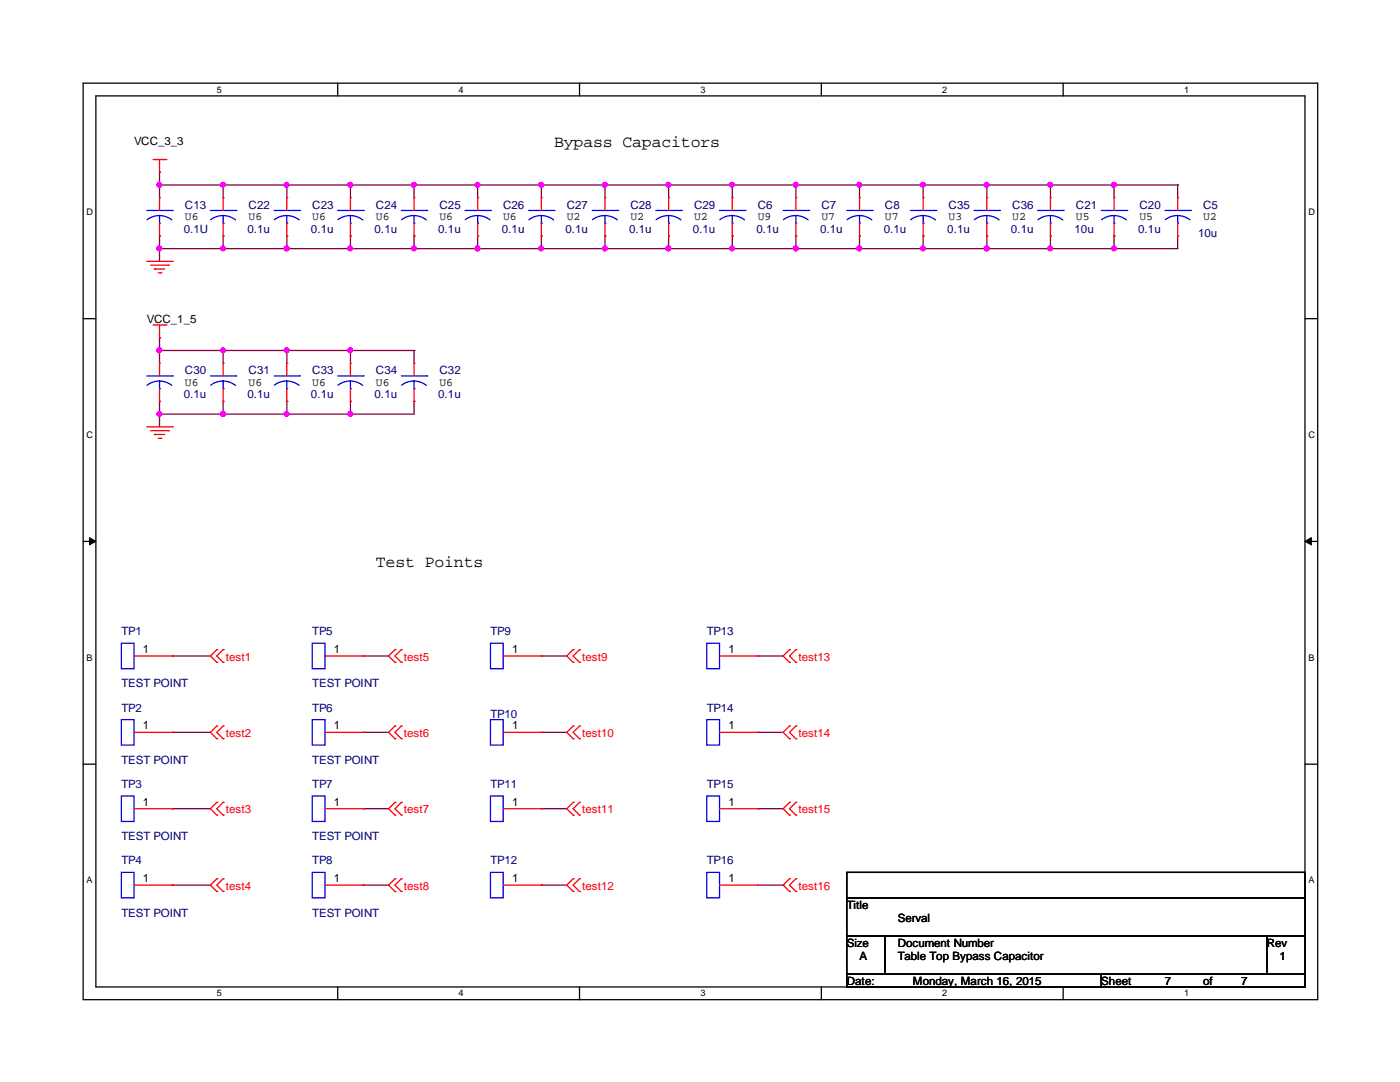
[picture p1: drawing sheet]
<svg xmlns="http://www.w3.org/2000/svg" width="279mm" height="216mm" viewBox="0 0 279 216" stroke-linecap="round" stroke-linejoin="round" font-family="sans-serif">
<path d="M16.6 16.6h246.4v182.9h-246.4zM19.1 19.1h241.3v177.8h-241.3z" fill="none" stroke="#000" stroke-width=".25"/>
<g fill="#fff">
<path d="M43.3 16.8h.9v2h-.9z"/>
<path d="M43.3 197.2h.9v1.9h-.9z"/>
</g>
<path d="M67.4 16.6v2.5M67.4 196.9v2.6" fill="none" stroke="#000" stroke-width=".25"/>
<g fill="#fff">
<path d="M91.5 16.8h1v2h-1z"/>
<path d="M91.5 197.2h1v1.9h-1z"/>
</g>
<path d="M115.7 16.6v2.5M115.7 196.9v2.6" fill="none" stroke="#000" stroke-width=".25"/>
<g fill="#fff">
<path d="M139.8 16.8h.9v2h-.9z"/>
<path d="M139.8 197.2h.9v1.9h-.9z"/>
</g>
<path d="M163.9 16.6v2.5M163.9 196.9v2.6" fill="none" stroke="#000" stroke-width=".25"/>
<g fill="#fff">
<path d="M188 16.8h1v2h-1z"/>
<path d="M188 197.2h1v1.9h-1z"/>
</g>
<path d="M212.2 16.6v2.5M212.2 196.9v2.6" fill="none" stroke="#000" stroke-width=".25"/>
<g fill="#fff">
<path d="M236.3 16.8h.9v2h-.9z"/>
<path d="M236.3 197.2h.9v1.9h-.9z"/>
<path d="M17.3 41.3h1.2v2h-1.2z"/>
<path d="M261.1 41.3h1.2v2h-1.2z"/>
<path d="M17.3 85.8h1.2v1.9h-1.2z"/>
<path d="M261.1 85.8h1.2v1.9h-1.2z"/>
</g>
<path d="M16.6 63.6h2.5M260.4 63.6h2.6" fill="none" stroke="#000" stroke-width=".25"/>
<g fill="#fff">
<path d="M17.3 130.2h1.1v2h-1.1z"/>
<path d="M261.1 130.2h1.1v2h-1.1z"/>
</g>
<path d="M16.6 108h2.5M260.4 108h2.6" fill="none" stroke="#000" stroke-width=".25"/>
<path d="M17.9 107.3l1.2 .7-1.2 .7zM260.4 108l1.3-.7v1.4z" fill="#000" stroke="#000" stroke-width=".2"/>
<g fill="#fff">
<path d="M17.3 174.7h1v1.9h-1z"/>
<path d="M261.1 174.7h1v1.9h-1z"/>
</g>
<path d="M16.6 152.5h2.5M260.4 152.5h2.6M169 174.1h91.4v5.1h-91.4zM169 179.2h91.4v7.6h-91.4zM169 186.8h7.6v7.6h-7.6zM169 194.4h50.8v2.5h-50.8zM176.6 186.8h76.2v7.6h-76.2zM219.8 194.4h40.6v2.5h-40.6zM252.8 186.8h7.6v7.6h-7.6z" fill="none" stroke="#000" stroke-width=".25"/>
<g fill="none" stroke="#800040" stroke-width=".25">
<path d="M31.8 34.4h.1M31.8 36.9h.1M31.8 36.9h203.2M31.8 34.4v5.1M44.5 36.9h.1M44.5 36.9v2.6M57.2 36.9h.1M57.2 36.9v2.6M69.9 36.9h.1M69.9 36.9v2.6M82.6 36.9h.1M82.6 36.9v2.6"/>
<path d="M95.3 36.9h.1M95.3 36.9v2.6M108 36.9h.1M108 36.9v2.6M120.7 36.9h.1M120.7 36.9v2.6M133.4 36.9h.1M133.4 36.9v2.6M146.1 36.9h.1M146.1 36.9v2.6M158.8 36.9h.1M158.8 36.9v2.6"/>
<path d="M171.5 36.9h.1M171.5 36.9v2.6M184.2 36.9h.1M184.2 36.9v2.6M196.9 36.9h.1M196.9 36.9v2.6M209.6 36.9h.1M209.6 36.9v2.6M222.3 36.9h.1M222.3 36.9v2.6M235 36.9h.1M235 36.9v2.6"/>
<path d="M31.8 49.6h.1M31.8 47.1h.1M31.8 47.1v5.1M44.5 49.6h.1M44.5 47.1h.1M44.5 47.1v2.5M57.2 49.6h.1M57.2 47.1h.1M57.2 47.1v2.5M69.9 49.6h.1M69.9 47.1h.1M69.9 47.1v2.5"/>
<path d="M82.6 49.6h.1M82.6 47.1h.1M82.6 47.1v2.5M95.3 49.6h.1M95.3 47.1h.1M95.3 47.1v2.5M108 49.6h.1M108 47.1h.1M108 47.1v2.5M120.7 49.6h.1M120.7 47.1h.1M120.7 47.1v2.5"/>
<path d="M133.4 49.6h.1M133.4 47.1h.1M133.4 47.1v2.5M146.1 49.6h.1M146.1 47.1h.1M146.1 47.1v2.5M158.8 49.6h.1M158.8 47.1h.1M158.8 47.1v2.5M171.5 49.6h.1M171.5 47.1h.1M171.5 47.1v2.5"/>
<path d="M184.2 47.1h.1M184.2 49.6h.1M184.2 47.1v2.5M196.9 47.1h.1M196.9 47.1v2.5M209.6 49.6h.1M209.6 47.1h.1M209.6 47.1v2.5M222.3 47.1h.1M222.3 49.6h.1M222.3 47.1v2.5M235 47.1h.1"/>
<path d="M235 47.1v2.5h-203.2M31.8 69.9h.1M31.8 67.4h.1M31.8 67.4v5.1M31.8 69.9h50.8M44.5 69.9h.1M44.5 69.9v2.6M57.2 69.9h.1M57.2 69.9v2.6M69.9 69.9h.1M69.9 69.9v2.6M82.6 69.9h.1"/>
<path d="M82.6 69.9v2.6M31.8 82.6h.1M31.8 80.1h.1M31.8 80.1v5.1M44.5 82.6h.1M44.5 80.1h.1M44.5 80.1v2.5M57.2 82.6h.1M57.2 80.1h.1M57.2 80.1v2.5M69.9 82.6h.1M69.9 80.1h.1"/>
<path d="M69.9 80.1v2.5M82.6 80.1h.1M82.6 80.1v2.5h-50.8M34.4 130.9h.1M34.4 130.9h7.6M72.5 130.9h.1M72.5 130.9h5.1M108 130.9h.1M108 130.9h5.1M151.2 130.9h.1M151.2 130.9h5.1M34.4 146.1h.1"/>
<path d="M34.4 146.1h7.6M72.5 146.1h.1M72.5 146.1h5.1M108 146.1h.1M108 146.1h5.1M151.2 146.1h.1M151.2 146.1h5.1M34.4 176.6h.1M34.4 161.4h.1M34.4 161.4h7.6M34.4 176.6h7.6M72.5 161.4h.1"/>
<path d="M72.5 176.6h.1M72.5 161.4h5.1M72.5 176.6h5.1M108 161.4h.1M108 176.6h.1M108 161.4h5.1M108 176.6h5.1M151.2 161.4h.1M151.2 161.4h5.1M151.2 176.6h5.1M156.3 176.6h.1"/>
</g>
<g fill="#f0f" stroke="#f0f" stroke-width=".25">
<circle cx="184.2" cy="49.6" r=".47"/>
<circle cx="171.5" cy="49.6" r=".47"/>
<circle cx="31.8" cy="36.9" r=".47"/>
<circle cx="146.1" cy="36.9" r=".47"/>
<circle cx="133.4" cy="36.9" r=".47"/>
<circle cx="82.6" cy="36.9" r=".47"/>
<circle cx="69.9" cy="36.9" r=".47"/>
<circle cx="57.2" cy="36.9" r=".47"/>
<circle cx="44.5" cy="36.9" r=".47"/>
<circle cx="120.7" cy="36.9" r=".47"/>
<circle cx="108" cy="36.9" r=".47"/>
<circle cx="158.8" cy="36.9" r=".47"/>
<circle cx="95.3" cy="36.9" r=".47"/>
<circle cx="158.8" cy="49.6" r=".47"/>
<circle cx="31.8" cy="49.6" r=".47"/>
<circle cx="146.1" cy="49.6" r=".47"/>
<circle cx="133.4" cy="49.6" r=".47"/>
<circle cx="57.2" cy="49.6" r=".47"/>
<circle cx="44.5" cy="49.6" r=".47"/>
<circle cx="95.3" cy="49.6" r=".47"/>
<circle cx="120.7" cy="49.6" r=".47"/>
<circle cx="108" cy="49.6" r=".47"/>
<circle cx="82.6" cy="49.6" r=".47"/>
<circle cx="69.9" cy="49.6" r=".47"/>
<circle cx="209.6" cy="36.9" r=".47"/>
<circle cx="196.9" cy="36.9" r=".47"/>
<circle cx="196.9" cy="49.6" r=".47"/>
<circle cx="209.6" cy="49.6" r=".47"/>
<circle cx="222.3" cy="36.9" r=".47"/>
<circle cx="222.3" cy="49.6" r=".47"/>
<circle cx="184.2" cy="36.9" r=".47"/>
<circle cx="171.5" cy="36.9" r=".47"/>
<circle cx="57.2" cy="69.9" r=".47"/>
<circle cx="44.5" cy="69.9" r=".47"/>
<circle cx="69.9" cy="69.9" r=".47"/>
<circle cx="69.9" cy="82.6" r=".47"/>
<circle cx="57.2" cy="82.6" r=".47"/>
<circle cx="44.5" cy="82.6" r=".47"/>
<circle cx="31.8" cy="82.6" r=".47"/>
<circle cx="31.8" cy="69.9" r=".47"/>
</g>
<g fill="none" stroke="#f00" stroke-width=".25">
<path d="M30.6 31.8h2.5M31.8 34.4h.1M31.8 39.5h.1M31.8 31.8v2.6M31.8 39.5v2.5M33.1 31.8h.1M44.5 39.5h.1M44.5 39.5v2.5M57.2 39.5h.1M57.2 39.5v2.5M69.9 39.5h.1M69.9 39.5v2.5"/>
<path d="M82.6 39.5h.1M82.6 39.5v2.5M95.3 39.5h.1M95.3 39.5v2.5M108 39.5h.1M108 39.5v2.5M120.7 39.5h.1M120.7 39.5v2.5M133.4 39.5h.1M133.4 39.5v2.5M146.1 39.5h.1M146.1 39.5v2.5"/>
<path d="M158.8 39.5h.1M158.8 39.5v2.5M171.5 39.5h.1M171.5 39.5v2.5M184.2 39.5h.1M184.2 39.5v2.5M196.9 39.5h.1M196.9 39.5v2.5M209.6 39.5h.1M209.6 39.5v2.5M222.3 39.5h.1M222.3 39.5v2.5"/>
<path d="M235 39.5h.1M235 39.5v2.5M29.3 52.2h5.1M30.1 52.9h3.5M30.8 53.7h.1M30.8 53.7h2.1M31.6 54.4h.5M31.8 47.1h.1M31.8 44.5v2.6M32.1 54.4h.1M33.6 52.9h.1M34.4 52.2h.1"/>
<path d="M44.5 47.1h.1M44.5 44.5v2.6M57.2 47.1h.1M57.2 44.5v2.6M69.9 47.1h.1M69.9 44.5v2.6M82.6 47.1h.1M82.6 44.5v2.6M95.3 47.1h.1M95.3 44.5v2.6M108 47.1h.1M108 44.5v2.6"/>
<path d="M120.7 47.1h.1M120.7 44.5v2.6M133.4 47.1h.1M133.4 44.5v2.6M146.1 47.1h.1M146.1 44.5v2.6M158.8 47.1h.1M158.8 44.5v2.6M171.5 47.1h.1M171.5 44.5v2.6M184.2 47.1h.1M184.2 44.5v2.6"/>
<path d="M196.9 47.1h.1M196.9 44.5v2.6M209.6 47.1h.1M209.6 44.5v2.6M222.3 47.1h.1M222.3 44.5v2.6M235 47.1h.1M235 44.5v2.6M30.6 64.9h2.5M31.8 67.4h.1M31.8 72.5h.1M31.8 64.9v2.5"/>
<path d="M31.8 72.5v2.5M31.8 77.6v2.5M33.1 64.9h.1M44.5 72.5h.1M44.5 72.5v2.5M44.5 77.6v2.5M57.2 72.5h.1M57.2 72.5v2.5M57.2 77.6v2.5M69.9 72.5h.1M69.9 72.5v2.5M69.9 77.6v2.5"/>
<path d="M82.6 72.5h.1M82.6 72.5v2.5M82.6 77.6v2.5M29.3 85.2h5.1M30.1 85.9h3.5M30.8 86.7h.1M30.8 86.7h2.1M31.6 87.5h.5M31.8 80.1h.1M32.1 87.5h.1M33.6 85.9h.1M34.4 85.2h.1"/>
<path d="M44.5 80.1h.1M57.2 80.1h.1M69.9 80.1h.1M82.6 80.1h.1M26.8 130.9h7.6M34.4 130.9h.1M43.3 129.6h.1M43.3 132.2h.1M43.3 129.6l-1.3 1.3 1.3 1.3M44.5 132.2h.1M44.5 129.6h.1M44.5 129.6l-1.2 1.3 1.2 1.3"/>
<path d="M64.9 130.9h7.6M72.5 130.9h.1M78.8 129.6h.1M78.8 132.2h.1M78.8 129.6l-1.2 1.3 1.2 1.3M80.1 132.2h.1M80.1 129.6h.1M80.1 129.6l-1.3 1.3 1.3 1.3M100.4 130.9h7.6M108 130.9h.1M114.4 129.6h.1M114.4 132.2h.1"/>
<path d="M114.4 129.6l-1.3 1.3 1.3 1.3M115.7 132.2h.1M115.7 129.6h.1M115.7 129.6l-1.3 1.3 1.3 1.3M143.6 130.9h7.6M151.2 130.9h.1M157.6 129.6h.1M157.6 132.2h.1M157.6 129.6l-1.3 1.3 1.3 1.3M158.8 132.2h.1M158.8 129.6h.1M158.8 129.6l-1.2 1.3 1.2 1.3"/>
<path d="M26.8 146.1h7.6M34.4 146.1h.1M43.3 144.9h.1M43.3 147.4h.1M43.3 144.9l-1.3 1.2 1.3 1.3M44.5 147.4h.1M44.5 144.9h.1M44.5 144.9l-1.2 1.2 1.2 1.3M64.9 146.1h7.6M72.5 146.1h.1M78.8 144.9h.1M78.8 147.4h.1"/>
<path d="M78.8 144.9l-1.2 1.2 1.2 1.3M80.1 147.4h.1M80.1 144.9h.1M80.1 144.9l-1.3 1.2 1.3 1.3M100.4 146.1h7.6M108 146.1h.1M114.4 144.9h.1M114.4 147.4h.1M114.4 144.9l-1.3 1.2 1.3 1.3M115.7 147.4h.1M115.7 144.9h.1M115.7 144.9l-1.3 1.2 1.3 1.3"/>
<path d="M143.6 146.1h7.6M151.2 146.1h.1M157.6 144.9h.1M157.6 147.4h.1M157.6 144.9l-1.3 1.2 1.3 1.3M158.8 147.4h.1M158.8 144.9h.1M158.8 144.9l-1.2 1.2 1.2 1.3M26.8 161.4h7.6M26.8 176.6h7.6M34.4 161.4h.1M34.4 176.6h.1"/>
<path d="M43.3 160.1h.1M43.3 162.6h.1M43.3 175.3h.1M43.3 177.9h.1M43.3 160.1l-1.3 1.3 1.3 1.2M43.3 175.3l-1.3 1.3 1.3 1.3M44.5 162.6h.1M44.5 160.1h.1M44.5 177.9h.1M44.5 175.3h.1M44.5 160.1l-1.2 1.3 1.2 1.2M44.5 175.3l-1.2 1.3 1.2 1.3"/>
<path d="M64.9 161.4h7.6M64.9 176.6h7.6M72.5 161.4h.1M72.5 176.6h.1M78.8 160.1h.1M78.8 162.6h.1M78.8 175.3h.1M78.8 177.9h.1M78.8 160.1l-1.2 1.3 1.2 1.2M78.8 175.3l-1.2 1.3 1.2 1.3M80.1 162.6h.1M80.1 160.1h.1"/>
<path d="M80.1 177.9h.1M80.1 175.3h.1M80.1 160.1l-1.3 1.3 1.3 1.2M80.1 175.3l-1.3 1.3 1.3 1.3M100.4 161.4h7.6M100.4 176.6h7.6M108 176.6h.1M108 161.4h.1M114.4 160.1h.1M114.4 162.6h.1M114.4 175.3h.1M114.4 177.9h.1"/>
<path d="M114.4 160.1l-1.3 1.3 1.3 1.2M114.4 175.3l-1.3 1.3 1.3 1.3M115.7 162.6h.1M115.7 160.1h.1M115.7 177.9h.1M115.7 175.3h.1M115.7 160.1l-1.3 1.3 1.3 1.2M115.7 175.3l-1.3 1.3 1.3 1.3M143.6 161.4h7.6M143.6 176.6h7.6M151.2 161.4h.1M151.2 176.6h.1"/>
<path d="M157.6 160.1h.1M157.6 162.6h.1M157.6 175.3h.1M157.6 177.9h.1M157.6 160.1l-1.3 1.3 1.3 1.2M157.6 175.3l-1.3 1.3 1.3 1.3M158.8 162.6h.1M158.8 160.1h.1M158.8 177.9h.1M158.8 175.3h.1M158.8 160.1l-1.2 1.3 1.2 1.2M158.8 175.3l-1.2 1.3 1.2 1.3"/>
</g>
<g fill="none" stroke="#00f" stroke-width=".25">
<path d="M29.3 42h5.1M31.8 44.5h.1M31.8 43l1.1 .2 1.4 .7M31.8 43l-1 .1-1.5 .7M31.8 43v1.5M34.4 42h.1M42 42h5.1M44.5 44.5h.1M44.5 43l1.1 .2 1.4 .7M44.5 43l-1 .1-1.5 .7M44.5 43v1.5M47.1 42h.1"/>
<path d="M54.7 42h5.1M57.2 44.5h.1M57.2 43l1.1 .2 1.4 .7M57.2 43l-1 .1-1.5 .7M57.2 43v1.5M59.8 42h.1M67.4 42h5.1M69.9 44.5h.1M69.9 43l1.1 .2 1.4 .7M69.9 43l-1 .1-1.5 .7M69.9 43v1.5M72.5 42h.1"/>
<path d="M80.1 42h5.1M82.6 44.5h.1M82.6 43l1.1 .2 1.4 .7M82.6 43l-1 .1-1.5 .7M82.6 43v1.5M85.2 42h.1M92.8 42h5.1M95.3 44.5h.1M95.3 43l1.1 .2 1.4 .7M95.3 43l-1 .1-1.5 .7M95.3 43v1.5M97.9 42h.1"/>
<path d="M105.5 42h5.1M108 44.5h.1M108 43l1.1 .2 1.4 .7M108 43l-1 .1-1.5 .7M108 43v1.5M110.6 42h.1M118.2 42h5.1M120.7 44.5h.1M120.7 43l1.1 .2 1.4 .7M120.7 43l-1 .1-1.5 .7M120.7 43v1.5M123.3 42h.1"/>
<path d="M130.9 42h5.1M133.4 44.5h.1M133.4 43l1.1 .2 1.4 .7M133.4 43l-1 .1-1.5 .7M133.4 43v1.5M136 42h.1M143.6 42h5.1M146.1 44.5h.1M146.1 43l1.1 .2 1.4 .7M146.1 43l-1 .1-1.5 .7M146.1 43v1.5M148.7 42h.1"/>
<path d="M156.3 42h5.1M158.8 44.5h.1M158.8 43l1.1 .2 1.4 .7M158.8 43l-1 .1-1.5 .7M158.8 43v1.5M161.4 42h.1M169 42h5.1M171.5 44.5h.1M171.5 43l1.1 .2 1.4 .7M171.5 43l-1 .1-1.5 .7M171.5 43v1.5M174.1 42h.1"/>
<path d="M181.7 42h5.1M184.2 44.5h.1M184.2 43l1.1 .2 1.4 .7M184.2 43l-1 .1-1.5 .7M184.2 43v1.5M186.8 42h.1M194.4 42h5.1M196.9 44.5h.1M196.9 43l1.1 .2 1.4 .7M196.9 43l-1 .1-1.5 .7M196.9 43v1.5M199.5 42h.1"/>
<path d="M207.1 42h5.1M209.6 44.5h.1M209.6 43l1.1 .2 1.4 .7M209.6 43l-1 .1-1.5 .7M209.6 43v1.5M212.2 42h.1M219.8 42h5.1M222.3 44.5h.1M222.3 43l1.1 .2 1.4 .7M222.3 43l-1 .1-1.5 .7M222.3 43v1.5M224.9 42h.1"/>
<path d="M232.5 42h5.1M235 44.5h.1M235 43l1.1 .2 1.4 .7M235 43l-1 .1-1.5 .7M235 43v1.5M237.6 42h.1M29.3 75h5.1M31.8 77.6h.1M31.8 76l1.1 .2 1.4 .7M31.8 76l-1 .2-1.5 .7M31.8 76v1.6M34.4 75h.1"/>
<path d="M42 75h5.1M44.5 77.6h.1M44.5 76l1.1 .2 1.4 .7M44.5 76l-1 .2-1.5 .7M44.5 76v1.6M47.1 75h.1M54.7 75h5.1M57.2 77.6h.1M57.2 76l1.1 .2 1.4 .7M57.2 76l-1 .2-1.5 .7M57.2 76v1.6M59.8 75h.1"/>
<path d="M67.4 75h5.1M69.9 77.6h.1M69.9 76l1.1 .2 1.4 .7M69.9 76l-1 .2-1.5 .7M69.9 76v1.6M72.5 75h.1M80.1 75h5.1M82.6 77.6h.1M82.6 76l1.1 .2 1.4 .7M82.6 76l-1 .2-1.5 .7M82.6 76v1.6M85.2 75h.1"/>
<path d="M24.2 128.4h2.6v5h-2.6zM62.3 128.4h2.6v5h-2.6zM97.9 128.4h2.5v5h-2.5zM141.1 128.4h2.5v5h-2.5zM24.2 158.8h2.6v5.1h-2.6zM24.2 143.6h2.6v5.1h-2.6zM62.3 143.6h2.6v5.1h-2.6zM62.3 158.8h2.6v5.1h-2.6zM97.9 143.6h2.5v5.1h-2.5zM97.9 158.8h2.5v5.1h-2.5zM141.1 158.8h2.5v5.1h-2.5zM141.1 143.6h2.5v5.1h-2.5z"/>
<path d="M24.2 174.1h2.6v5.1h-2.6zM62.3 174.1h2.6v5.1h-2.6zM97.9 174.1h2.5v5.1h-2.5zM141.1 174.1h2.5v5.1h-2.5z"/>
</g>
<g font-size="3.3">
<text x="110.6" y="29.4">Bypass Capacitors</text>
<text x="75" y="113.2">Test Points</text>
</g>
<g font-size="2.3">
<text x="26.8" y="29">VCC_3_3</text>
<text x="36.9" y="43.9">U6</text>
<text x="49.6" y="43.9">U6</text>
<text x="62.3" y="43.9">U6</text>
<text x="75" y="43.9">U6</text>
<text x="87.7" y="43.9">U6</text>
<text x="100.4" y="43.9">U6</text>
<text x="113.1" y="43.9">U2</text>
<text x="125.8" y="43.9">U2</text>
<text x="138.5" y="43.9">U2</text>
<text x="151.2" y="43.9">U9</text>
<text x="163.9" y="43.9">U7</text>
<text x="176.6" y="43.9">U7</text>
<text x="189.3" y="43.9">U3</text>
<text x="202" y="43.9">U2</text>
<text x="214.7" y="43.9">U5</text>
<text x="227.4" y="43.9">U5</text>
<text x="240.1" y="43.9">U2</text>
<text x="29.3" y="64.5">VCC_1_5</text>
<text x="36.9" y="77">U6</text>
<text x="49.6" y="77">U6</text>
<text x="62.3" y="77">U6</text>
<text x="75" y="77">U6</text>
<text x="87.7" y="77">U6</text>
<text x="28.5" y="130.3">1</text>
<text x="66.6" y="130.3">1</text>
<text x="102.2" y="130.3">1</text>
<text x="145.4" y="130.3">1</text>
<text x="28.5" y="145.5">1</text>
<text x="66.6" y="145.5">1</text>
<text x="102.2" y="145.5">1</text>
<text x="145.4" y="145.5">1</text>
<text x="28.5" y="160.8">1</text>
<text x="66.6" y="160.8">1</text>
<text x="102.2" y="160.8">1</text>
<text x="145.4" y="160.8">1</text>
<text x="28.5" y="176">1</text>
<text x="66.6" y="176">1</text>
<text x="102.2" y="176">1</text>
<text x="145.4" y="176">1</text>
<text x="169" y="181.4">Title</text>
<text x="179.2" y="183.9">Serval</text>
<text x="169" y="189">Size</text>
<text x="171.5" y="191.5">A</text>
<text x="179.2" y="189">Document Number</text>
<text x="179.2" y="191.5">Table Top Bypass Capacitor</text>
<text x="252.8" y="189">Rev</text>
<text x="255.4" y="191.5">1</text>
<text x="169" y="196.6">Date:</text>
<text x="182.2" y="196.6">Monday, March 16, 2015</text>
<text x="219.8" y="196.6">Sheet</text>
<text x="232.5" y="196.6">7</text>
<text x="240.1" y="196.6">of</text>
<text x="247.7" y="196.6">7</text>
</g>
<g font-size="2.3" fill="#000080">
<text x="36.9" y="41.7">C13</text>
<text x="49.6" y="41.7">C22</text>
<text x="62.3" y="41.7">C23</text>
<text x="75" y="41.7">C24</text>
<text x="87.7" y="41.7">C25</text>
<text x="100.4" y="41.7">C26</text>
<text x="113.1" y="41.7">C27</text>
<text x="125.8" y="41.7">C28</text>
<text x="138.5" y="41.7">C29</text>
<text x="151.2" y="41.7">C6</text>
<text x="163.9" y="41.7">C7</text>
<text x="176.6" y="41.7">C8</text>
<text x="189.3" y="41.7">C35</text>
<text x="202" y="41.7">C36</text>
<text x="214.7" y="41.7">C21</text>
<text x="227.4" y="41.7">C20</text>
<text x="240.1" y="41.7">C5</text>
<text x="36.7" y="46.5">0.1U</text>
<text x="49.4" y="46.5">0.1u</text>
<text x="62.1" y="46.5">0.1u</text>
<text x="74.8" y="46.5">0.1u</text>
<text x="87.5" y="46.5">0.1u</text>
<text x="100.2" y="46.5">0.1u</text>
<text x="112.9" y="46.5">0.1u</text>
<text x="125.6" y="46.5">0.1u</text>
<text x="138.3" y="46.5">0.1u</text>
<text x="151" y="46.5">0.1u</text>
<text x="163.7" y="46.5">0.1u</text>
<text x="176.4" y="46.5">0.1u</text>
<text x="189.1" y="46.5">0.1u</text>
<text x="201.8" y="46.5">0.1u</text>
<text x="214.5" y="46.5">10u</text>
<text x="227.2" y="46.5">0.1u</text>
<text x="239.1" y="47.2">10u</text>
<text x="36.9" y="74.7">C30</text>
<text x="49.6" y="74.7">C31</text>
<text x="62.3" y="74.7">C33</text>
<text x="75" y="74.7">C34</text>
<text x="87.7" y="74.7">C32</text>
<text x="36.7" y="79.5">0.1u</text>
<text x="49.4" y="79.5">0.1u</text>
<text x="62.1" y="79.5">0.1u</text>
<text x="74.8" y="79.5">0.1u</text>
<text x="87.5" y="79.5">0.1u</text>
<text x="24.2" y="126.7">TP1</text>
<text x="62.3" y="126.7">TP5</text>
<text x="97.9" y="126.7">TP9</text>
<text x="141.1" y="126.7">TP13</text>
<text x="24.2" y="137.2">TEST POINT</text>
<text x="62.3" y="137.2">TEST POINT</text>
<text x="24.2" y="142">TP2</text>
<text x="62.3" y="142">TP6</text>
<text x="97.9" y="143.3">TP10</text>
<text x="141.1" y="142">TP14</text>
<text x="24.2" y="152.4">TEST POINT</text>
<text x="62.3" y="152.4">TEST POINT</text>
<text x="24.2" y="157.2">TP3</text>
<text x="62.3" y="157.2">TP7</text>
<text x="97.9" y="157.2">TP11</text>
<text x="141.1" y="157.2">TP15</text>
<text x="24.2" y="167.6">TEST POINT</text>
<text x="62.3" y="167.6">TEST POINT</text>
<text x="24.2" y="172.5">TP4</text>
<text x="62.3" y="172.5">TP8</text>
<text x="97.9" y="172.5">TP12</text>
<text x="141.1" y="172.5">TP16</text>
<text x="24.2" y="182.9">TEST POINT</text>
<text x="62.3" y="182.9">TEST POINT</text>
</g>
<g font-size="2.3" fill="#f00">
<text x="45" y="131.8">test1</text>
<text x="80.6" y="131.8">test5</text>
<text x="116.2" y="131.8">test9</text>
<text x="159.3" y="131.8">test13</text>
<text x="45" y="147.1">test2</text>
<text x="80.6" y="147.1">test6</text>
<text x="116.2" y="147.1">test10</text>
<text x="159.3" y="147.1">test14</text>
<text x="45" y="162.3">test3</text>
<text x="80.6" y="162.3">test7</text>
<text x="116.2" y="162.3">test11</text>
<text x="159.3" y="162.3">test15</text>
<text x="45" y="177.5">test4</text>
<text x="80.6" y="177.5">test8</text>
<text x="116.2" y="177.5">test12</text>
<text x="159.3" y="177.5">test16</text>
</g>
<g font-size="1.8">
<text x="43.3" y="18.5">5</text>
<text x="91.5" y="18.5">4</text>
<text x="139.8" y="18.5">3</text>
<text x="188" y="18.5">2</text>
<text x="236.3" y="18.5">1</text>
<text x="17.3" y="42.9">D</text>
<text x="261.1" y="42.9">D</text>
<text x="17.3" y="87.4">C</text>
<text x="261.1" y="87.4">C</text>
<text x="17.3" y="131.8">B</text>
<text x="261.1" y="131.8">B</text>
<text x="17.3" y="176.3">A</text>
<text x="261.1" y="176.3">A</text>
<text x="43.3" y="198.8">5</text>
<text x="91.5" y="198.8">4</text>
<text x="139.8" y="198.8">3</text>
<text x="188" y="198.8">2</text>
<text x="236.3" y="198.8">1</text>
</g>
</svg>
